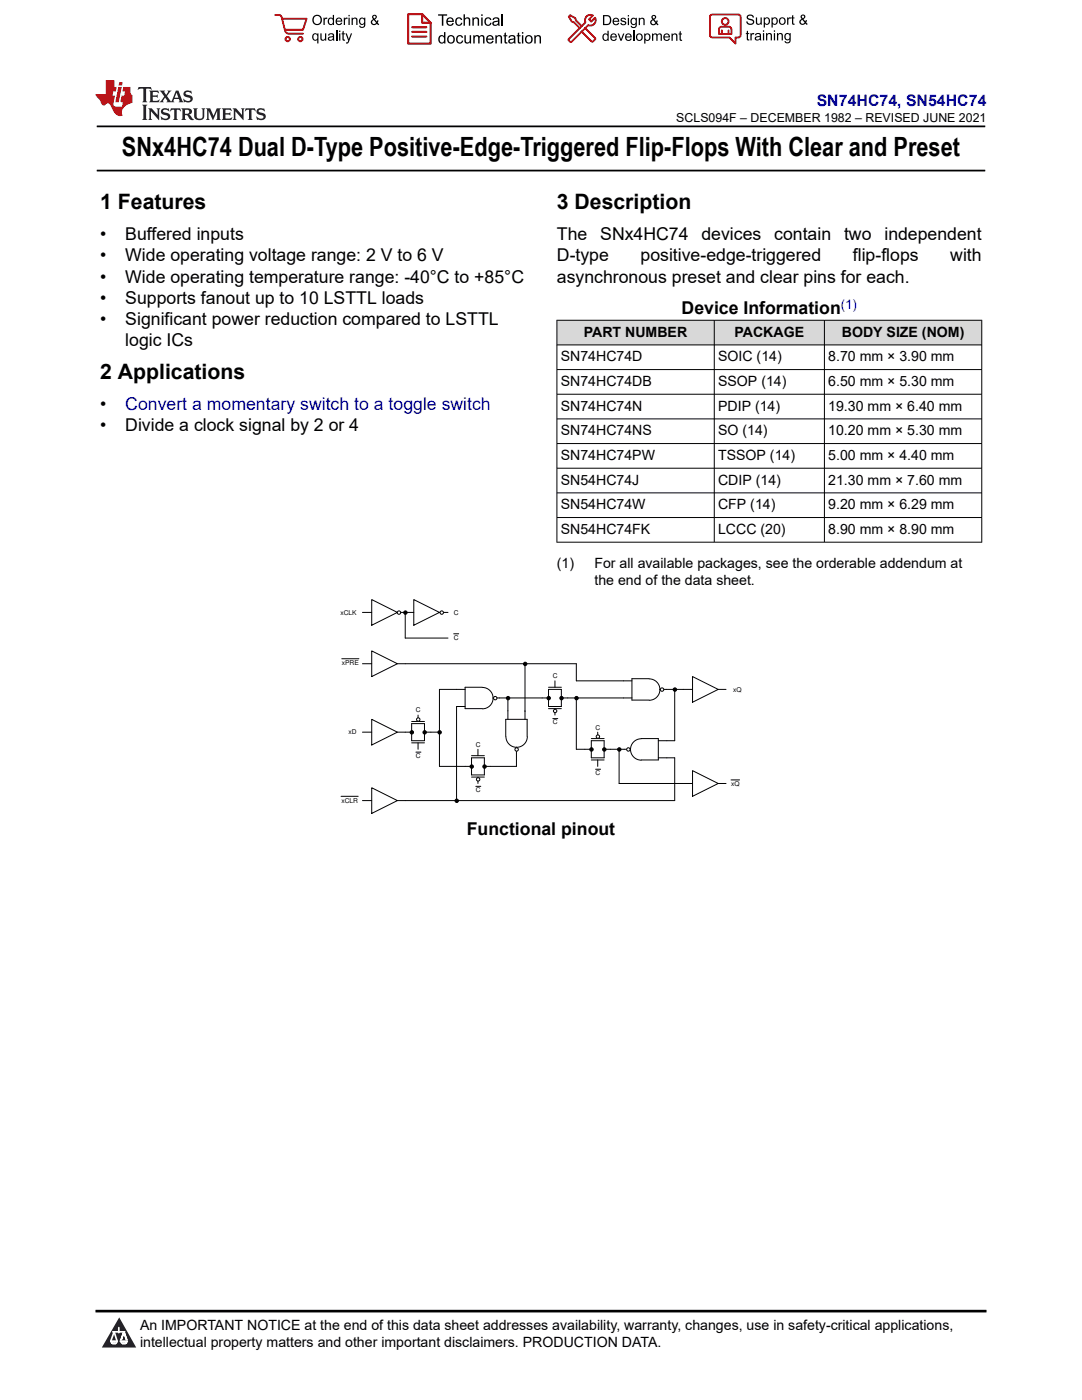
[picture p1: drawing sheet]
<svg xmlns="http://www.w3.org/2000/svg" width="216mm" height="279mm" viewBox="0 0 216 279" stroke-linecap="round" stroke-linejoin="round" font-family="sans-serif">
<path d="M19.3 25.2h177.3M19.3 34h177.3" fill="none" stroke="#000" stroke-width=".35"/>
<g fill="#d8d8d8">
<path d="M111.1 63.9h84.8v4.9h-84.8z" fill-rule="evenodd"/>
<path d="M111.2 64h31.3v4.8h-31.3z" fill-rule="evenodd"/>
<path d="M142.6 64h21.8v4.8h-21.8z" fill-rule="evenodd"/>
<path d="M164.6 64h31.2v4.8h-31.2z" fill-rule="evenodd"/>
</g>
<g fill="none" stroke="#000" stroke-width=".2">
<path d="M111.1 63.9h84.9M111.1 68.8h84.9M111.1 73.8h84.9M111.1 78.7h84.9M111.1 63.9v44.4M142.5 63.9v44.4M164.5 63.9v44.4M195.9 63.9v44.4M111.1 83.6h84.9M111.1 88.5h84.9M111.1 93.4h84.9M111.1 98.4h84.9"/>
<path d="M82.6 119.7l5.1 2.5-5.1 2.6zM111.1 103.3h84.9M111.1 108.2h84.9M82.6 122.2h-1.7v5.1M87.7 122.2h1.7"/>
</g>
<circle cx="88.1" cy="122.3" r=".34" fill="#fff"/>
<g fill="none" stroke="#000" stroke-width=".2">
<path d="M74.2 119.7l5.1 2.5-5.1 2.6zM72.3 122.2h1.9M72.3 132.5h1.9M74.2 129.9l5.1 2.6-5.1 2.5zM79.3 122.2h1.6M79.3 132.5h1.6M80.9 127.3h8.5M72.3 146.1h1.9M72.3 159.8h1.9M74.2 143.6l5.1 2.5-5.1 2.6zM74.2 157.2l5.1 2.6-5.1 2.5zM79.3 146.1h1.6"/>
<path d="M79.3 159.8h1.6"/>
<circle cx="80.9" cy="122.3" r=".34"/>
<circle cx="88.1" cy="122.3" r=".34"/>
</g>
<circle cx="80.9" cy="122.3" r=".34" fill="#000"/>
<circle cx="79.6" cy="122.3" r=".34" fill="#fff"/>
<g fill="none" stroke="#000" stroke-width=".2">
<path d="M91.1 137.6h1.7M96.2 137.2h-3.4v4.2h3.4M96.3 137.2a2.13 2.13 0 0 1 2.1 2.1 2.13 2.13 0 0 1-2.1 2.2M98.4 139.3h1.2M91.1 141h1.7"/>
<circle cx="79.6" cy="122.3" r=".34"/>
</g>
<circle cx="98.8" cy="139.3" r=".34" fill="#fff"/>
<g fill="none" stroke="#000" stroke-width=".2">
<path d="M100.9 147v-3.4h4.3v3.4M101 147a2.13 2.13 0 0 0 2.1 2.1 2.13 2.13 0 0 0 2.1-2.1M101.3 141.9v1.7M103.1 149.1v1.3M104.8 141.9v1.7"/>
<circle cx="98.8" cy="139.3" r=".34"/>
</g>
<circle cx="103.1" cy="149.6" r=".34" fill="#fff"/>
<g fill="none" stroke="#000" stroke-width=".2">
<path d="M82.1 144.4h2.6v3.4h-2.6zM82.1 148.3h2.6M82.1 144h2.6M83.4 142.7v1.3M83.4 148.3v1.2"/>
<circle cx="103.1" cy="149.6" r=".34"/>
</g>
<circle cx="83.5" cy="143.6" r=".34" fill="#fff"/>
<g fill="none" stroke="#000" stroke-width=".2">
<path d="M80.9 146.1h1.2M84.7 146.1h1.3M94.1 151.2h2.5v3.5h-2.5zM94.1 150.8h2.5M94.1 155.1h2.5M95.4 149.5v1.3M95.4 155.1v1.3"/>
<circle cx="82.2" cy="146.2" r=".34"/>
<circle cx="83.5" cy="143.6" r=".34"/>
<circle cx="84.7" cy="146.2" r=".34"/>
</g>
<g fill="#000">
<circle cx="82.2" cy="146.2" r=".34"/>
<circle cx="84.7" cy="146.2" r=".34"/>
</g>
<circle cx="95.4" cy="155.5" r=".34" fill="#fff"/>
<g fill="none" stroke="#000" stroke-width=".2">
<path d="M87.7 137.6v15.3h6.4M115 135.9h11.1M124.4 139.3h1.7M129.5 135.5h-3.4v4.2h3.4M129.5 135.5a2.13 2.13 0 0 1 2.2 2.1 2.13 2.13 0 0 1-2.2 2.2M131.6 137.6h1.3M86 146.1h1.7M96.6 152.9h1.3"/>
<circle cx="87.7" cy="146.2" r=".34"/>
<circle cx="94.1" cy="153" r=".34"/>
<circle cx="95.4" cy="155.5" r=".34"/>
<circle cx="96.7" cy="153" r=".34"/>
</g>
<g fill="#000">
<circle cx="87.7" cy="146.2" r=".34"/>
<circle cx="94.1" cy="153" r=".34"/>
<circle cx="96.7" cy="153" r=".34"/>
</g>
<circle cx="132.1" cy="137.6" r=".34" fill="#fff"/>
<g fill="none" stroke="#000" stroke-width=".2">
<path d="M87.7 137.6h3.4M99.6 139.3h8.6M101.3 139.3v2.6M109.5 137.6h2.5v3.4h-2.5zM109.5 137.2h2.5M110.7 135.9v1.3M115 132.5v3.4M91.1 141v18.8M103.1 150.4v2.5h-5.2M109.5 141.4h2.5M110.7 141.4v1.3"/>
<circle cx="132.1" cy="137.6" r=".34"/>
</g>
<circle cx="110.8" cy="141.9" r=".34" fill="#fff"/>
<g fill="none" stroke="#000" stroke-width=".2">
<path d="M108.2 139.3h1.3M112 139.3h1.3M118 147.8h2.5v3.4h-2.5zM118 151.7h2.5M118 147.4h2.5M119.3 146.1v1.3M119.3 151.7v1.2"/>
<circle cx="101.4" cy="139.3" r=".34"/>
<circle cx="109.5" cy="139.3" r=".34"/>
<circle cx="112" cy="139.3" r=".34"/>
<circle cx="110.8" cy="141.9" r=".34"/>
</g>
<g fill="#000">
<circle cx="101.4" cy="139.3" r=".34"/>
<circle cx="109.5" cy="139.3" r=".34"/>
<circle cx="112" cy="139.3" r=".34"/>
</g>
<circle cx="119.3" cy="147" r=".34" fill="#fff"/>
<g fill="none" stroke="#000" stroke-width=".2">
<path d="M113.3 139.3h11.1M115 139.3v10.2h3M120.5 149.5h1.3M124.5 149.5h1.3M125.8 149.6a2.13 2.13 0 0 0 2.1 2.1M127.9 147.4a2.13 2.13 0 0 0-2.1 2.2M127.9 147.4h3.5v4.3h-3.5M131.4 151.2h1.7M131.4 147.8h1.7"/>
<circle cx="115" cy="139.3" r=".34"/>
<circle cx="118" cy="149.6" r=".34"/>
<circle cx="119.3" cy="147" r=".34"/>
<circle cx="120.6" cy="149.6" r=".34"/>
</g>
<g fill="#000">
<circle cx="115" cy="139.3" r=".34"/>
<circle cx="118" cy="149.6" r=".34"/>
<circle cx="120.6" cy="149.6" r=".34"/>
</g>
<circle cx="125.4" cy="149.6" r=".34" fill="#fff"/>
<g fill="none" stroke="#000" stroke-width=".2">
<path d="M68.2 131.5h3.4M80.9 132.5h34.1M90.5 126.5h1M104.8 132.5v9.5M132.9 137.6h5.3M134.6 137.6v10.2h-1.5M138.2 135l5.1 2.6-5.1 2.5zM143.3 137.6h1.6M68.1 158.9h3.4M83 150.1h1M94.9 156.9h1M110.3 143.4h1"/>
<path d="M118.8 153.5h1M121.8 149.5h2.7M123.5 149.5v6.9h14.7M133.1 151.2h1.5v8.6h-53.7M138.2 153.8l5.1 2.6-5.1 2.5zM143.3 156.4h1.6M145.9 155.7h1.7"/>
<circle cx="104.8" cy="132.5" r=".34"/>
<circle cx="134.7" cy="137.6" r=".34"/>
<circle cx="91.1" cy="159.8" r=".34"/>
<circle cx="123.6" cy="149.6" r=".34"/>
<circle cx="125.4" cy="149.6" r=".34"/>
</g>
<g fill="#000">
<circle cx="104.8" cy="132.5" r=".34"/>
<circle cx="134.7" cy="137.6" r=".34"/>
<circle cx="91.1" cy="159.8" r=".34"/>
<circle cx="123.6" cy="149.6" r=".34"/>
</g>
<path d="M0 0h215.9v23.8h-215.9z" fill-rule="evenodd" fill="#fff"/>
<path d="M27.7 17.4l-.2 .6 .5-.3h.6v.1v2.2l-.2 .4h1l-.2-.4v-2.2v-.1h.5l.5 .3-.1-.6zM29.8 18.1l.2 .4v1.5l-.2 .4h1.9l.1-.6a1.08 1.08 0 0 1-1.3 .2v-.7h.6l.4 .2v-.6l-.4 .2h-.6v-.6l.2-.1a1 1 0 0 1 1 .2l-.1-.5zM31.8 18.1l1 1.1-1 1.2h.9l-.2-.2 .4-.7 .5 .7-.2 .2h1.6l-.2-.2 .1-.4h1l.1 .4-.1 .2h.9l-.2-.3-.8-2h-.5l-1 2.2-.8-1.1 .9-1.1h-.8l.2 .2-.5 .7-.3-.7 .1-.2zM35.2 18.5l.4 1h-.8zM36.8 18.2a.65 .65 0 0 0-.2 .7 .65 .65 0 0 0 .6 .5l.7 .2 .1 .2a.79 .79 0 0 1-.7 .4 .79 .79 0 0 1-.7-.5l.1 .7 .2-.1a.93 .93 0 0 0 1.1 .1 .93 .93 0 0 0 .4-1 1.46 1.46 0 0 0-1.2-.6l-.1-.3a1.09 1.09 0 0 1 1.2 .2l-.2-.6-.1 .1-.6-.2zM28.4 20.9l.2 .4v2.3l-.2 .3h1l-.2-.3v-2.3l.2-.4zM29.6 21.6l.2 .4v1.6l-.2 .3h.8l-.3-.3v-1.4l1.7 1.8v-2l.2-.4h-.8l.2 .2 .1 1.1-1.2-1.3zM32.3 21.8a.65 .65 0 0 0-.2 .7 .65 .65 0 0 0 .7 .4l.6 .2 .1 .2a.79 .79 0 0 1-.7 .4 .79 .79 0 0 1-.7-.5l.1 .7 .2-.1a.93 .93 0 0 0 1.1 .1 .93 .93 0 0 0 .4-.9 1.46 1.46 0 0 0-1.2-.6l-.1-.4a1.09 1.09 0 0 1 1.2 .2l-.2-.6-.1 .1-.6-.1zM34.1 21.6l-.1 .7a.63 .63 0 0 1 .7-.4l.1 1.7-.3 .3h1l-.2-.3v-1.7a.66 .66 0 0 1 .8 .4l-.1-.7zM36.2 21.6l.2 .4v1.6l-.2 .3h.9l-.2-.2v-.7h.5l.1 .2a.79 .79 0 0 0 1.2 .6l-1-.9a.61 .61 0 0 0 .6-.6 .61 .61 0 0 0-.5-.6zM36.9 21.9h.2a.47 .47 0 0 1 .5 .1 .47 .47 0 0 1 .1 .5l-.2 .2h-.6zM38.5 21.6l.2 .2a2.27 2.27 0 0 0 .4 2 1.04 1.04 0 0 0 1.7-.7v-1.3l.2-.2h-.8l.2 .4v1.1a.6 .6 0 0 1-.6 .6 .6 .6 0 0 1-.6-.6v-1.1l.3-.4zM41.1 21.6l.2 .4v1.6l-.2 .3h.7l-.2-.3v-1.5l.9 1.9 .8-1.9v1.5l-.2 .3h1l-.3-.3v-1.6l.3-.4h-.8l-.7 1.5-.7-1.5zM44.3 21.6l.2 .4v1.6l-.2 .3h1.9l.1-.5a1.09 1.09 0 0 1-1.3 .1v-.6h.6l.4 .1v-.6l-.4 .2h-.6v-.6l.2-.1a1.01 1.01 0 0 1 1 .3l-.1-.6zM46.4 21.6l.3 .4v1.6l-.3 .3h.8l-.2-.3v-1.4l1.6 1.8v-2l.2-.4h-.7l.2 .2v1.1l-1.2-1.3zM49 21.6l-.1 .7a.63 .63 0 0 1 .8-.4v1.7l-.3 .3h1l-.2-.3v-1.7a.66 .66 0 0 1 .8 .4l-.1-.7zM51.4 21.8a.65 .65 0 0 0-.2 .7 .65 .65 0 0 0 .6 .4l.6 .2 .2 .2a.79 .79 0 0 1-.8 .4 .79 .79 0 0 1-.6-.5l.1 .7 .2-.1a.93 .93 0 0 0 1 .1 .93 .93 0 0 0 .5-.9 1.46 1.46 0 0 0-1.3-.6l-.1-.4a1.09 1.09 0 0 1 1.3 .2l-.2-.6-.2 .1-.5-.1z" fill="#231f20"/>
<path d="M21.1 16v2.8h-2.1l.1 .3 .9 1a.95 .95 0 0 0 .9 .9 .59 .59 0 0 1 .6-.4 .59 .59 0 0 1 .5 .4l.4 .8a1.59 1.59 0 0 0 2.1 1.3 1.61 1.61 0 0 1 1-2.2l1-.4-.1-1.5a1.59 1.59 0 0 1-.4-1.6h-1.4l-.2 .9h.5l-.1 .8h-.5l-.2 1v.2l.4 .1-.2 .9h-.6a.73 .73 0 0 1-1.1-.7l.3-1.5h-.5l.2-.8h.5l.2-.9h-.5v-1.4zM23.6 17.4l-.6 3h.7l.6-3zM23.8 16.4l-.1 .7h.7l.1-.7z" fill="#ed1c24"/>
<g fill="#000">
<path d="M62.3 4a1 1 0 0 1 2 0 1 1 0 0 1-2 0zM62.8 3.4a.78 .78 0 0 0-.1 1.1 .78 .78 0 0 0 1.1 .1 .78 .78 0 0 0 .1-1.1 .78 .78 0 0 0-1.1-.1z" fill-rule="evenodd"/>
<path d="M62.5 6.8l.4-.2 .4 .3v-.2h.2v2h-.2v-.7a.68 .68 0 0 1-.9-.1 .68 .68 0 0 1 0-.9zM62.6 7a.51 .51 0 0 0-.1 .6 .51 .51 0 0 0 .7 .2 .51 .51 0 0 0 .1-.7 .51 .51 0 0 0-.7-.1z" fill-rule="evenodd"/>
<path d="M64.5 3.5h.3v.3l.1-.3h.3l.1 .1-.1 .2a.32 .32 0 0 0-.3 0 .32 .32 0 0 0-.1 .4v.8h-.3z" fill-rule="evenodd"/>
<path d="M63.9 6.7h.3v.8a.36 .36 0 0 0 .3 .4 .36 .36 0 0 0 .4-.5v-.7h.2v1.4h-.2v-.2a.51 .51 0 0 1-.6 .2 .51 .51 0 0 1-.4-.5z" fill-rule="evenodd"/>
<path d="M65.6 3.7l.4-.2 .4 .2v-.7h.3v2h-.3v-.2a.7 .7 0 0 1-1-.1 .7 .7 0 0 1 .2-1zM65.8 3.8a.51 .51 0 0 0-.1 .7 .51 .51 0 0 0 .6 .2 .51 .51 0 0 0 .1-.7 .51 .51 0 0 0-.6-.2z" fill-rule="evenodd"/>
<path d="M65.6 6.8a.66 .66 0 0 1 .8-.1 .66 .66 0 0 1 .3 .8v.6h-.2l-.1-.2a.52 .52 0 0 1-.7 .2 .52 .52 0 0 1-.2-.6l.3-.2a.42 .42 0 0 0 .6-.3l-.3-.2-.3 .1-.1 .2h-.3zM65.7 7.6a.35 .35 0 0 0 .3 .4 .35 .35 0 0 0 .4-.4v-.2z" fill-rule="evenodd"/>
<path d="M67.7 6.1h.2v.3h-.2zM67.7 6.7h.2v1.4h-.2z" fill-rule="evenodd"/>
<path d="M67.1 3.7a.68 .68 0 0 1 .9-.1 .68 .68 0 0 1 .3 .7h-1.1a.42 .42 0 0 0 .3 .5 .42 .42 0 0 0 .5-.3h.3a.73 .73 0 0 1-1.1 .4 .73 .73 0 0 1-.1-1.2zM67.4 3.8l-.2 .3h.8l-.2-.4z" fill-rule="evenodd"/>
<path d="M68.6 3.5h.2v.3l.2-.3h.3l.1 .1-.1 .2a.32 .32 0 0 0-.4 0 .32 .32 0 0 0-.1 .4v.8h-.2z" fill-rule="evenodd"/>
<path d="M68.3 6.3l.3-.1v.5h.2v.1h-.2v.9l.3 .4a.36 .36 0 0 1-.4 0 .36 .36 0 0 1-.2-.4v-.9h-.1v-.1h.1z" fill-rule="evenodd"/>
<path d="M68.9 6.7h.3l.4 1.1 .4-1.1h.3l-.6 1.4a.51 .51 0 0 1-.6 .6l-.1-.3h.3l.2-.3z" fill-rule="evenodd"/>
<path d="M69.5 3h.3v.3h-.3zM69.5 3.5h.3v1.5h-.3z" fill-rule="evenodd"/>
<path d="M70.2 3.5h.2v.2a.52 .52 0 0 1 .6-.2 .52 .52 0 0 1 .3 .6v.9h-.2v-.9a.34 .34 0 0 0-.3-.4 .34 .34 0 0 0-.4 .3v1h-.2z" fill-rule="evenodd"/>
<path d="M71.8 3.7l.4-.2 .5 .2v-.2h.2v1.3a.64 .64 0 0 1-.5 .8 .64 .64 0 0 1-.7-.5h.2a.41 .41 0 0 0 .5 .2 .41 .41 0 0 0 .2-.5 .69 .69 0 0 1-.9-.1 .69 .69 0 0 1 .1-1zM72 3.8a.5 .5 0 0 0-.1 .7 .5 .5 0 0 0 .7 .1 .5 .5 0 0 0 .1-.6 .5 .5 0 0 0-.7-.2z" fill-rule="evenodd"/>
<path d="M74.4 3.1a.47 .47 0 0 1 .7 .1 .47 .47 0 0 1-.3 .7l.4 .4 .1-.3 .2 .1-.1 .4 .3 .3-.2 .2-.3-.3a.63 .63 0 0 1-1 .1 .63 .63 0 0 1 .3-1l-.3-.4zM74.5 3.4a.27 .27 0 0 0 .5 0 .27 .27 0 0 0-.5 0zM74.4 4.1a.4 .4 0 0 0 0 .6 .4 .4 0 0 0 .6-.1l-.4-.6z" fill-rule="evenodd"/>
<path d="M87.4 2.9h1.8v.2h-.7v2h-.3v-2h-.8z" fill-rule="evenodd"/>
<path d="M87.6 7.2l.5-.2 .5 .2v-.8h.3v2.3h-.3v-.2a.76 .76 0 0 1-1-.1 .76 .76 0 0 1-.1-1zM87.9 7.4a.58 .58 0 0 0-.2 .7 .58 .58 0 0 0 .8 .2 .58 .58 0 0 0 .1-.7 .58 .58 0 0 0-.7-.2z" fill-rule="evenodd"/>
<path d="M89.5 7.2a.81 .81 0 0 1 1.1 .1 .81 .81 0 0 1-.2 1.2 .81 .81 0 0 1-1.1-.2l-.1-.7zM89.6 7.4a.57 .57 0 0 0 0 .8 .57 .57 0 0 0 .8 0 .57 .57 0 0 0 0-.7 .57 .57 0 0 0-.8-.1z" fill-rule="evenodd"/>
<path d="M89.3 3.7a.77 .77 0 0 1 .9-.2 .77 .77 0 0 1 .4 .9h-1.3a.48 .48 0 0 0 .4 .5 .48 .48 0 0 0 .6-.3h.3a.83 .83 0 0 1-1.3 .4 .83 .83 0 0 1 0-1.3zM89.5 3.8l-.2 .4h1l-.3-.5z" fill-rule="evenodd"/>
<path d="M91 3.7a.7 .7 0 0 1 1.2 .3h-.2a.45 .45 0 0 0-.6-.3 .45 .45 0 0 0-.3 .6 .45 .45 0 0 0 .3 .6 .45 .45 0 0 0 .6-.4l.3 .1a.76 .76 0 0 1-1.1 .5 .76 .76 0 0 1-.3-1.1z" fill-rule="evenodd"/>
<path d="M91.2 7.2a.7 .7 0 0 1 1.2 .3l-.3 .1a.45 .45 0 0 0-.5-.4 .45 .45 0 0 0-.3 .7 .45 .45 0 0 0 .3 .6 .45 .45 0 0 0 .6-.4h.2a.76 .76 0 0 1-1 .5 .76 .76 0 0 1-.4-1.1z" fill-rule="evenodd"/>
<path d="M92.5 2.9h.3v.8a.59 .59 0 0 1 .7-.2 .59 .59 0 0 1 .3 .6v1h-.2v-1a.4 .4 0 0 0-.5-.4 .4 .4 0 0 0-.3 .5v.9h-.3z" fill-rule="evenodd"/>
<path d="M92.7 7h.2v.9a.41 .41 0 0 0 .5 .6 .41 .41 0 0 0 .3-.6v-.9h.3v1.7h-.3v-.3a.58 .58 0 0 1-.7 .3 .58 .58 0 0 1-.3-.7z" fill-rule="evenodd"/>
<path d="M94.3 3.5h.2v.2a.59 .59 0 0 1 .7-.2 .59 .59 0 0 1 .4 .6v1h-.3v-1a.41 .41 0 0 0-.4-.4 .41 .41 0 0 0-.4 .5v.9h-.2z" fill-rule="evenodd"/>
<path d="M94.4 7h.3v.3a.56 .56 0 0 1 1 0 .54 .54 0 0 1 .6-.3 .54 .54 0 0 1 .4 .5v1.2h-.3v-1.1a.34 .34 0 0 0-.3-.4 .34 .34 0 0 0-.4 .3v1.2h-.3v-1.1a.38 .38 0 0 0-.5-.3 .38 .38 0 0 0-.2 .5v.9h-.3z" fill-rule="evenodd"/>
<path d="M96 2.9h.3v.3h-.3zM96 3.5h.3v1.6h-.3z" fill-rule="evenodd"/>
<path d="M96.8 3.7a.7 .7 0 0 1 1.3 .3h-.3a.45 .45 0 0 0-.6-.3 .45 .45 0 0 0-.3 .6 .45 .45 0 0 0 .3 .6 .45 .45 0 0 0 .6-.4l.3 .1a.76 .76 0 0 1-1.1 .5 .76 .76 0 0 1-.3-1.1z" fill-rule="evenodd"/>
<path d="M97.2 7.2a.77 .77 0 0 1 .9-.1 .77 .77 0 0 1 .4 .8h-1.2a.48 .48 0 0 0 .3 .6 .48 .48 0 0 0 .6-.4l.3 .1a.83 .83 0 0 1-1.3 .3 .83 .83 0 0 1 0-1.3zM97.4 7.4l-.1 .3h.9l-.2-.4z" fill-rule="evenodd"/>
<path d="M98.8 7h.3v.3a.59 .59 0 0 1 .7-.3 .59 .59 0 0 1 .4 .7v1h-.3v-1a.41 .41 0 0 0-.5-.5 .41 .41 0 0 0-.3 .6v.9h-.3z" fill-rule="evenodd"/>
<path d="M98.4 3.7a.74 .74 0 0 1 1-.2 .74 .74 0 0 1 .3 .9v.7h-.3v-.2a.59 .59 0 0 1-.8 .3 .59 .59 0 0 1-.3-.8l1.1-.3a.42 .42 0 0 0-.4-.4 .42 .42 0 0 0-.5 .3h-.2zM98.6 4.5a.36 .36 0 0 0 .2 .5 .36 .36 0 0 0 .5-.2l.1-.5z" fill-rule="evenodd"/>
<path d="M100.7 6.6l.2-.1v.5h.3v.2h-.3v1l.1 .2h.2l.1 .3a.41 .41 0 0 1-.5-.1 .41 .41 0 0 1-.1-.4v-1h-.2v-.2h.2z" fill-rule="evenodd"/>
<path d="M101.6 7.2a.74 .74 0 0 1 .9-.2 .74 .74 0 0 1 .3 1l.1 .7h-.3v-.2a.59 .59 0 0 1-.8 .2 .59 .59 0 0 1-.3-.8l1-.3a.42 .42 0 0 0-.3-.4 .42 .42 0 0 0-.5 .3h-.3zM101.8 8.1a.36 .36 0 0 0 .1 .5 .36 .36 0 0 0 .5-.3l.2-.4z" fill-rule="evenodd"/>
<path d="M103.3 6.6l.3-.1v.5h.3v.2h-.3v1l.1 .2h.2v.3a.41 .41 0 0 1-.5-.1 .41 .41 0 0 1-.1-.4v-1h-.2v-.2h.2z" fill-rule="evenodd"/>
<path d="M104.1 6.4h.3v.3h-.3zM104.1 7h.3v1.7h-.3z" fill-rule="evenodd"/>
<path d="M105 7.2a.81 .81 0 0 1 1.1 .1 .81 .81 0 0 1-.1 1.2 .81 .81 0 0 1-1.2-.2v-.7zM105.2 7.4a.57 .57 0 0 0-.1 .8 .57 .57 0 0 0 .8 0 .57 .57 0 0 0 0-.7 .57 .57 0 0 0-.7-.1z" fill-rule="evenodd"/>
<path d="M106.6 7h.3v.3a.59 .59 0 0 1 .7-.3 .59 .59 0 0 1 .4 .7v1h-.3v-1a.41 .41 0 0 0-.5-.5 .41 .41 0 0 0-.3 .6v.9h-.3z" fill-rule="evenodd"/>
<path d="M120.3 3h.7a1 1 0 0 1 1 1 1 1 0 0 1-1 1h-.7zM120.6 3.2v1.6h.4a.77 .77 0 0 0 .7-.8 .77 .77 0 0 0-.7-.8z" fill-rule="evenodd"/>
<path d="M120.4 6.9l.4-.2 .4 .2v-.8h.3v2h-.3v-.1a.7 .7 0 0 1-.9-.2 .7 .7 0 0 1 .1-.9zM120.6 7a.51 .51 0 0 0-.1 .7 .51 .51 0 0 0 .6 .1 .51 .51 0 0 0 .1-.6 .51 .51 0 0 0-.6-.2z" fill-rule="evenodd"/>
<path d="M122 6.9a.68 .68 0 0 1 .8-.2 .68 .68 0 0 1 .3 .8h-1.1a.42 .42 0 0 0 .3 .5 .42 .42 0 0 0 .5-.3h.3a.73 .73 0 0 1-1.1 .3 .73 .73 0 0 1 0-1.1zM122.2 7l-.2 .3h.8l-.2-.4z" fill-rule="evenodd"/>
<path d="M122.4 3.7a.68 .68 0 0 1 .8-.1 .68 .68 0 0 1 .4 .8h-1.1a.42 .42 0 0 0 .3 .4 .42 .42 0 0 0 .5-.3l.3 .1a.73 .73 0 0 1-1.2 .3 .73 .73 0 0 1 0-1.2zM122.6 3.8l-.1 .3h.8l-.2-.3z" fill-rule="evenodd"/>
<path d="M123.9 3.7l.1-.1a.62 .62 0 0 1 .9 .3l-.2 .1a.29 .29 0 0 0-.3-.3 .29 .29 0 0 0-.3 .3l.1 .1a.58 .58 0 0 1 .6 .1 .58 .58 0 0 1 .1 .6 .67 .67 0 0 1-1.1-.2l.2-.1a.33 .33 0 0 0 .4 .4 .33 .33 0 0 0 .3-.4 .71 .71 0 0 1-.9-.6z" fill-rule="evenodd"/>
<path d="M123.3 6.7h.2l.4 1.2 .4-1.2h.3l-.6 1.4h-.2z" fill-rule="evenodd"/>
<path d="M125.3 3h.2v.3h-.2zM125.3 3.6h.2v1.4h-.2z" fill-rule="evenodd"/>
<path d="M124.9 6.9a.68 .68 0 0 1 .8-.2 .68 .68 0 0 1 .4 .8h-1.1a.42 .42 0 0 0 .3 .5 .42 .42 0 0 0 .5-.3h.3a.73 .73 0 0 1-1.2 .3 .73 .73 0 0 1 0-1.1zM125.1 7l-.1 .3h.8l-.2-.4z" fill-rule="evenodd"/>
<path d="M126 3.7l.4-.2 .4 .2v-.1h.3v1.2a.64 .64 0 0 1-.5 .8 .64 .64 0 0 1-.8-.5l.3 .1a.41 .41 0 0 0 .5 .2 .41 .41 0 0 0 .2-.6 .69 .69 0 0 1-.9-.1 .69 .69 0 0 1 .1-1zM126.2 3.9a.5 .5 0 0 0-.1 .6 .5 .5 0 0 0 .6 .2 .5 .5 0 0 0 .2-.7 .5 .5 0 0 0-.7-.1z" fill-rule="evenodd"/>
<path d="M126.9 7.4a.73 .73 0 0 1 1.4 0 .73 .73 0 0 1-1.4 0zM127.3 7a.5 .5 0 0 0-.1 .7 .5 .5 0 0 0 .7 0 .5 .5 0 0 0 0-.6 .5 .5 0 0 0-.6-.1z" fill-rule="evenodd"/>
<path d="M127.5 3.6h.2v.2a.52 .52 0 0 1 .6-.3 .52 .52 0 0 1 .3 .6v.9h-.2v-.9a.34 .34 0 0 0-.3-.4 .34 .34 0 0 0-.4 .3v1h-.2z" fill-rule="evenodd"/>
<path d="M128.5 6.7h.3v.2a.67 .67 0 0 1 .9 0 .67 .67 0 0 1 0 .9 .55 .55 0 0 1-.9 .2v.7h-.3zM128.9 7a.5 .5 0 0 0-.1 .7 .5 .5 0 0 0 .6 .1 .5 .5 0 0 0 .2-.6 .5 .5 0 0 0-.7-.2z" fill-rule="evenodd"/>
<path d="M130.1 6.7h.2v.2a.49 .49 0 0 1 .9 0l.4-.2a.42 .42 0 0 1 .5 .4v1h-.3v-.9a.3 .3 0 0 0-.2-.3 .3 .3 0 0 0-.4 .2v1h-.2v-.9a.33 .33 0 0 0-.5-.3 .33 .33 0 0 0-.2 .5v.7h-.2z" fill-rule="evenodd"/>
<path d="M130.1 3.1a.47 .47 0 0 1 .8 .1 .47 .47 0 0 1-.3 .7l.3 .4 .1-.2h.3l-.2 .5 .3 .3-.2 .2-.3-.3a.63 .63 0 0 1-1 .1 .63 .63 0 0 1 .3-1l-.2-.5zM130.2 3.5a.27 .27 0 0 0 .5 0 .27 .27 0 0 0-.5 0zM130.2 4.1a.4 .4 0 0 0 0 .7 .4 .4 0 0 0 .6-.2l-.5-.6z" fill-rule="evenodd"/>
<path d="M132.5 6.9a.68 .68 0 0 1 .9-.2 .68 .68 0 0 1 .3 .8h-1.1a.42 .42 0 0 0 .3 .5 .42 .42 0 0 0 .5-.3h.3a.73 .73 0 0 1-1.1 .3 .73 .73 0 0 1-.1-1.1zM132.7 7l-.1 .3h.8l-.2-.4z" fill-rule="evenodd"/>
<path d="M134 6.7h.2v.2a.52 .52 0 0 1 .6-.2 .52 .52 0 0 1 .4 .6v.8h-.3v-.8a.34 .34 0 0 0-.2-.4 .34 .34 0 0 0-.4 .2l-.1 1h-.2z" fill-rule="evenodd"/>
<path d="M135.6 6.3l.2-.1v.5h.3v.2h-.3v.8l.3 .4a.36 .36 0 0 1-.4 0 .36 .36 0 0 1-.1-.4v-.8h-.2v-.2h.2z" fill-rule="evenodd"/>
<path d="M149.2 3a.8 .8 0 0 1 1.2 .5h-.2a.44 .44 0 0 0-.5-.4 .44 .44 0 0 0-.4 .5l.2 .1a.9 .9 0 0 1 1 .8 .84 .84 0 0 1-.9 .5 .84 .84 0 0 1-.7-.7h.3a.52 .52 0 0 0 .5 .5 .52 .52 0 0 0 .5-.6l-.2-.1a.85 .85 0 0 1-1-.8z" fill-rule="evenodd"/>
<path d="M149 6.3l.3-.2v.5h.2v.2h-.2v.9l.2 .4a.36 .36 0 0 1-.4-.1 .36 .36 0 0 1-.1-.4v-.8h-.2v-.2h.2z" fill-rule="evenodd"/>
<path d="M149.7 6.6h.3v.2l.1-.2h.3l.1 .1-.1 .2a.32 .32 0 0 0-.3 0 .32 .32 0 0 0-.1 .4v.8h-.3z" fill-rule="evenodd"/>
<path d="M150.7 6.8a.66 .66 0 0 1 .9-.2 .66 .66 0 0 1 .3 .9v.6h-.2l-.1-.2a.52 .52 0 0 1-.7 .2 .52 .52 0 0 1-.2-.7l.2-.1a.42 .42 0 0 0 .7-.3l-.3-.2h-.3l-.1 .3-.3-.1zM150.9 7.5a.35 .35 0 0 0 .3 .5 .35 .35 0 0 0 .4-.4v-.3z" fill-rule="evenodd"/>
<path d="M150.8 3.5h.3v.8a.36 .36 0 0 0 .3 .5 .36 .36 0 0 0 .4-.5v-.8h.2v1.4h-.2v-.2a.51 .51 0 0 1-.6 .3 .51 .51 0 0 1-.4-.6z" fill-rule="evenodd"/>
<path d="M152.2 6.1h.3v.2h-.3zM152.2 6.6h.3v1.5h-.3z" fill-rule="evenodd"/>
<path d="M152.4 3.5h.2v.2a.67 .67 0 0 1 .9 0 .67 .67 0 0 1 .1 .9 .55 .55 0 0 1-1 .2v.7h-.2zM152.7 3.8a.5 .5 0 0 0-.1 .7 .5 .5 0 0 0 .7 .1 .5 .5 0 0 0 .1-.6 .5 .5 0 0 0-.7-.2z" fill-rule="evenodd"/>
<path d="M152.9 6.6h.2v.2a.52 .52 0 0 1 .6-.2 .52 .52 0 0 1 .3 .6v.9h-.2v-.9a.34 .34 0 0 0-.3-.4 .34 .34 0 0 0-.4 .2v1.1h-.2z" fill-rule="evenodd"/>
<path d="M153.9 3.5h.3v.2a.67 .67 0 0 1 .9 0 .67 .67 0 0 1 0 .9 .55 .55 0 0 1-.9 .2v.7h-.3zM154.3 3.8a.5 .5 0 0 0-.1 .7 .5 .5 0 0 0 .6 .1 .5 .5 0 0 0 .2-.6 .5 .5 0 0 0-.7-.2z" fill-rule="evenodd"/>
<path d="M154.4 6.1h.3v.2h-.3zM154.4 6.6h.3v1.5h-.3z" fill-rule="evenodd"/>
<path d="M155 6.6h.3v.2a.52 .52 0 0 1 .6-.2 .52 .52 0 0 1 .3 .6v.9h-.2v-.9a.34 .34 0 0 0-.3-.4 .34 .34 0 0 0-.4 .2v1.1h-.3z" fill-rule="evenodd"/>
<path d="M155.4 4.2a.75 .75 0 0 1 1.5 0 .75 .75 0 0 1-1.5 0zM155.8 3.8a.5 .5 0 0 0-.1 .7 .5 .5 0 0 0 .8 0 .5 .5 0 0 0 0-.7 .5 .5 0 0 0-.7 0z" fill-rule="evenodd"/>
<path d="M156.7 6.8l.4-.2 .5 .2v-.2h.2v1.3a.64 .64 0 0 1-.5 .7 .64 .64 0 0 1-.8-.4h.3a.41 .41 0 0 0 .5 .2 .41 .41 0 0 0 .2-.5 .69 .69 0 0 1-.9-.1 .69 .69 0 0 1 .1-1zM156.9 6.9a.5 .5 0 0 0-.1 .7 .5 .5 0 0 0 .6 .1 .5 .5 0 0 0 .2-.7 .5 .5 0 0 0-.7-.1z" fill-rule="evenodd"/>
<path d="M157.1 3.5h.2v.2l.1-.2h.3h.2l-.1 .3a.32 .32 0 0 0-.4 0 .32 .32 0 0 0-.1 .4v.7h-.2z" fill-rule="evenodd"/>
<path d="M158 3.1l.3-.1v.5h.2v.2h-.2v.8l.3 .4a.36 .36 0 0 1-.4 0 .36 .36 0 0 1-.2-.4v-.8h-.1v-.2h.1z" fill-rule="evenodd"/>
<path d="M159.9 3a.47 .47 0 0 1 .7 .1 .47 .47 0 0 1-.3 .7l.4 .5 .1-.3h.2l-.1 .5 .3 .3-.2 .2-.3-.3a.63 .63 0 0 1-1 .1 .63 .63 0 0 1 .3-1l-.3-.5zM160 3.4a.27 .27 0 0 0 .5 0 .27 .27 0 0 0-.5 0zM159.9 4.1a.4 .4 0 0 0 0 .6 .4 .4 0 0 0 .6-.2l-.4-.6z" fill-rule="evenodd"/>
</g>
<path d="M67.2 6.1v2M126.5 6.1v2" fill="none" stroke="#000" stroke-width=".25"/>
<g fill="none" stroke="#de0000" stroke-width=".37">
<path d="M54.9 3h.9a1.19 1.19 0 0 1 .6 1.2l.6 2.1a.85 .85 0 0 0 1 .4h2.5M56.3 3.7h4.9l-.7 2.2h-3.6M116.1 5.2l-1.2-1.1-.1-.5-1-.6-.3 .3 .6 1 .5 .2 1.1 1.1M116.8 5.6l1.9 2v.3l-.4 .4h-.3l-1.9-2zM116.8 5.6l.6-.6a1.07 1.07 0 0 0 1.2-.2 1.07 1.07 0 0 0 .1-1.3l-.7 .8-.5-.4 .8-.8a1.07 1.07 0 0 0-1.2 .2 1.07 1.07 0 0 0-.3 1.2l-3.3 3.3v.3l.3 .3h.2l2.1-2.1M141.7 3.1l.4-.2h5.3l.3 .2 .1 3.9-.2 .4-.8 .1v1.2l-1.3-1.2h-3.4l-.4-.2zM143.5 5.6l.5-.3 1.7 .1 .2 .5v.9h-2.4zM144 6.1v.7M145.4 6.1v.7"/>
<circle cx="57.4" cy="7.8" r=".44"/>
<circle cx="59.9" cy="7.8" r=".44"/>
<circle cx="144.7" cy="4.3" r=".67"/>
</g>
<path d="M100.2 2.9v2.2" fill="none" stroke="#000" stroke-width=".28"/>
<path d="M81.4 2.8h2.8v1.7h1.7v4.2h-4.5zM82.3 6.4h2.8M82.3 5.4h2.8M82.3 7.3h2.8M84.2 2.8l1.7 1.7" fill="none" stroke="#de0000" stroke-width=".42"/>
<path d="M0 261.4h215.9v18h-215.9z" fill-rule="evenodd" fill="#fff"/>
<path d="M23.8 262.9l3.4 6h-6.9z" fill="#231f20"/>
<path d="M22.1 267.7h1.3l-.4 .5h-.3a.55 .55 0 0 1-.6-.5z" fill-rule="evenodd" fill="#fff"/>
<path d="M22.1 267.7h1.3l-.4 .5h-.3a.55 .55 0 0 1-.6-.5z" fill="none" stroke="#231f20" stroke-width=".34"/>
<path d="M22.1 267.7h1.3l-.4 .5h-.5zM22.6 265.8h.1M22.6 265.8h2.3zM23.7 265.9h.1M23.7 264.9v1zM24 267.7h.1" fill="none" stroke="#fff" stroke-width=".34"/>
<path d="M24.7 265.8l-.7 1.9z" fill="#fff"/>
<path d="M24.7 265.8l-.7 1.9z" fill="none" stroke="#fff" stroke-width=".34"/>
<path d="M24.7 265.8l.7 1.9z" fill="#fff"/>
<path d="M24.7 265.8l.7 1.9zM25.3 267.7h.1" fill="none" stroke="#fff" stroke-width=".34"/>
<path d="M22.8 265.8l-.7 1.9z" fill="#fff"/>
<path d="M22.8 265.8l-.7 1.9z" fill="none" stroke="#fff" stroke-width=".34"/>
<path d="M22.8 265.8l.6 1.9z" fill="#fff"/>
<path d="M22.8 265.8l.6 1.9z" fill="none" stroke="#fff" stroke-width=".34"/>
<path d="M24.1 267.7h1.3a.65 .65 0 0 1-.6 .5 .65 .65 0 0 1-.7-.5z" fill-rule="evenodd" fill="#fff"/>
<path d="M24.1 267.7h1.3a.65 .65 0 0 1-.6 .5 .65 .65 0 0 1-.7-.5z" fill="none" stroke="#231f20" stroke-width=".34"/>
<path d="M24 267.7h.1M24.1 267.7h1.3l-.4 .5h-.5z" fill="none" stroke="#fff" stroke-width=".34"/>
<path d="M19 261.7h177.8" fill="none" stroke="#000" stroke-width=".53"/>
<text font-size="5.3" x="24.3" y="31.2">SNx4HC74 Dual D-Type Positive-Edge-Triggered Flip-Flops With Clear and Preset</text>
<g font-size="4.2">
<text x="20" y="41.8">1 Features</text>
<text x="111.1" y="41.8">3 Description</text>
<text x="20" y="75.7">2 Applications</text>
</g>
<g font-size="3.5">
<text x="20" y="47.9">•</text>
<text x="25" y="47.9">Buffered inputs</text>
<text x="111.1" y="47.9">The</text>
<text x="119.8" y="47.9">SNx4HC74</text>
<text x="140" y="47.9">devices</text>
<text x="154.5" y="47.9">contain</text>
<text x="168.4" y="47.9">two</text>
<text x="176.5" y="47.9">independent</text>
<text x="20" y="52.2">•</text>
<text x="25" y="52.2">Wide operating voltage range: 2 V to 6 V</text>
<text x="111.1" y="52.2">D-type</text>
<text x="127.8" y="52.2">positive-edge-triggered</text>
<text x="170.2" y="52.2">flip-flops</text>
<text x="189.6" y="52.2">with</text>
<text x="20" y="56.4">•</text>
<text x="25" y="56.4">Wide operating temperature range: -40°C to +85°C</text>
<text x="111.1" y="56.4">asynchronous preset and clear pins for each.</text>
<text x="20" y="60.6">•</text>
<text x="20" y="64.9">•</text>
<text x="25" y="60.6">Supports fanout up to 10 LSTTL loads</text>
<text x="25" y="64.9">Significant power reduction compared to LSTTL</text>
<text x="136" y="62.8">Device Information</text>
<text x="25" y="69.1">logic ICs</text>
<text x="20" y="81.8">•</text>
<text x="20" y="86">•</text>
<text x="25" y="86">Divide a clock signal by 2 or 4</text>
<text x="93.2" y="166.7">Functional pinout</text>
</g>
<text font-size="3.5" fill="#00f" x="25" y="81.8">Convert a momentary switch to a toggle switch</text>
<text font-size="3.2" fill="#00f" x="163" y="21.1">SN74HC74, SN54HC74</text>
<g font-size="2.8">
<text x="116.5" y="67.2">PART NUMBER</text>
<text x="146.6" y="67.2">PACKAGE</text>
<text x="168" y="67.2">BODY SIZE (NOM)</text>
<text x="111.9" y="72.1">SN74HC74D</text>
<text x="111.9" y="77">SN74HC74DB</text>
<text x="143.3" y="72.1">SOIC (14)</text>
<text x="143.3" y="77">SSOP (14)</text>
<text x="165.3" y="72.1">8.70 mm × 3.90 mm</text>
<text x="165.3" y="77">6.50 mm × 5.30 mm</text>
<text x="111.9" y="82">SN74HC74N</text>
<text x="143.3" y="82">PDIP (14)</text>
<text x="165.3" y="82">19.30 mm × 6.40 mm</text>
<text x="111.9" y="86.9">SN74HC74NS</text>
<text x="143.3" y="86.9">SO (14)</text>
<text x="165.3" y="86.9">10.20 mm × 5.30 mm</text>
<text x="111.9" y="91.8">SN74HC74PW</text>
<text x="143.3" y="91.8">TSSOP (14)</text>
<text x="165.3" y="91.8">5.00 mm × 4.40 mm</text>
<text x="111.9" y="96.7">SN54HC74J</text>
<text x="111.9" y="101.6">SN54HC74W</text>
<text x="143.3" y="96.7">CDIP (14)</text>
<text x="143.3" y="101.6">CFP (14)</text>
<text x="165.3" y="96.7">21.30 mm × 7.60 mm</text>
<text x="165.3" y="101.6">9.20 mm × 6.29 mm</text>
<text x="111.9" y="106.6">SN54HC74FK</text>
<text x="143.3" y="106.6">LCCC (20)</text>
<text x="165.3" y="106.6">8.90 mm × 8.90 mm</text>
<text x="111.1" y="113.4">(1)</text>
<text x="118.6" y="113.4">For all available packages, see the orderable addendum at</text>
<text x="118.6" y="116.7">the end of the data sheet.</text>
<text x="27.9" y="265.5">An IMPORTANT NOTICE at the end of this data sheet addresses availability, warranty, changes, use in safety-critical applications,</text>
<text x="27.9" y="268.9">intellectual property matters and other important disclaimers. PRODUCTION DATA.</text>
</g>
<text font-size="2.6" fill="#00f" x="167.8" y="61.6">(1)</text>
<text font-size="2.5" x="134.9" y="24.3">SCLS094F – DECEMBER 1982 – REVISED JUNE 2021</text>
<g font-size="1.3">
<text x="67.9" y="122.7">xCLK</text>
<text x="90.5" y="122.7">C</text>
<text x="90.6" y="127.7">C</text>
<text x="68.2" y="132.8">xPRE</text>
<text x="110.3" y="135.3">C</text>
<text x="83" y="142.2">C</text>
<text x="146.3" y="138">xQ</text>
<text x="69.6" y="146.6">xD</text>
<text x="94.9" y="149">C</text>
<text x="110.3" y="144.5">C</text>
<text x="118.8" y="145.6">C</text>
<text x="83" y="151.2">C</text>
<text x="118.8" y="154.7">C</text>
<text x="68.1" y="160.2">xCLR</text>
<text x="94.9" y="158.1">C</text>
<text x="145.9" y="156.8">xQ</text>
</g>
</svg>
